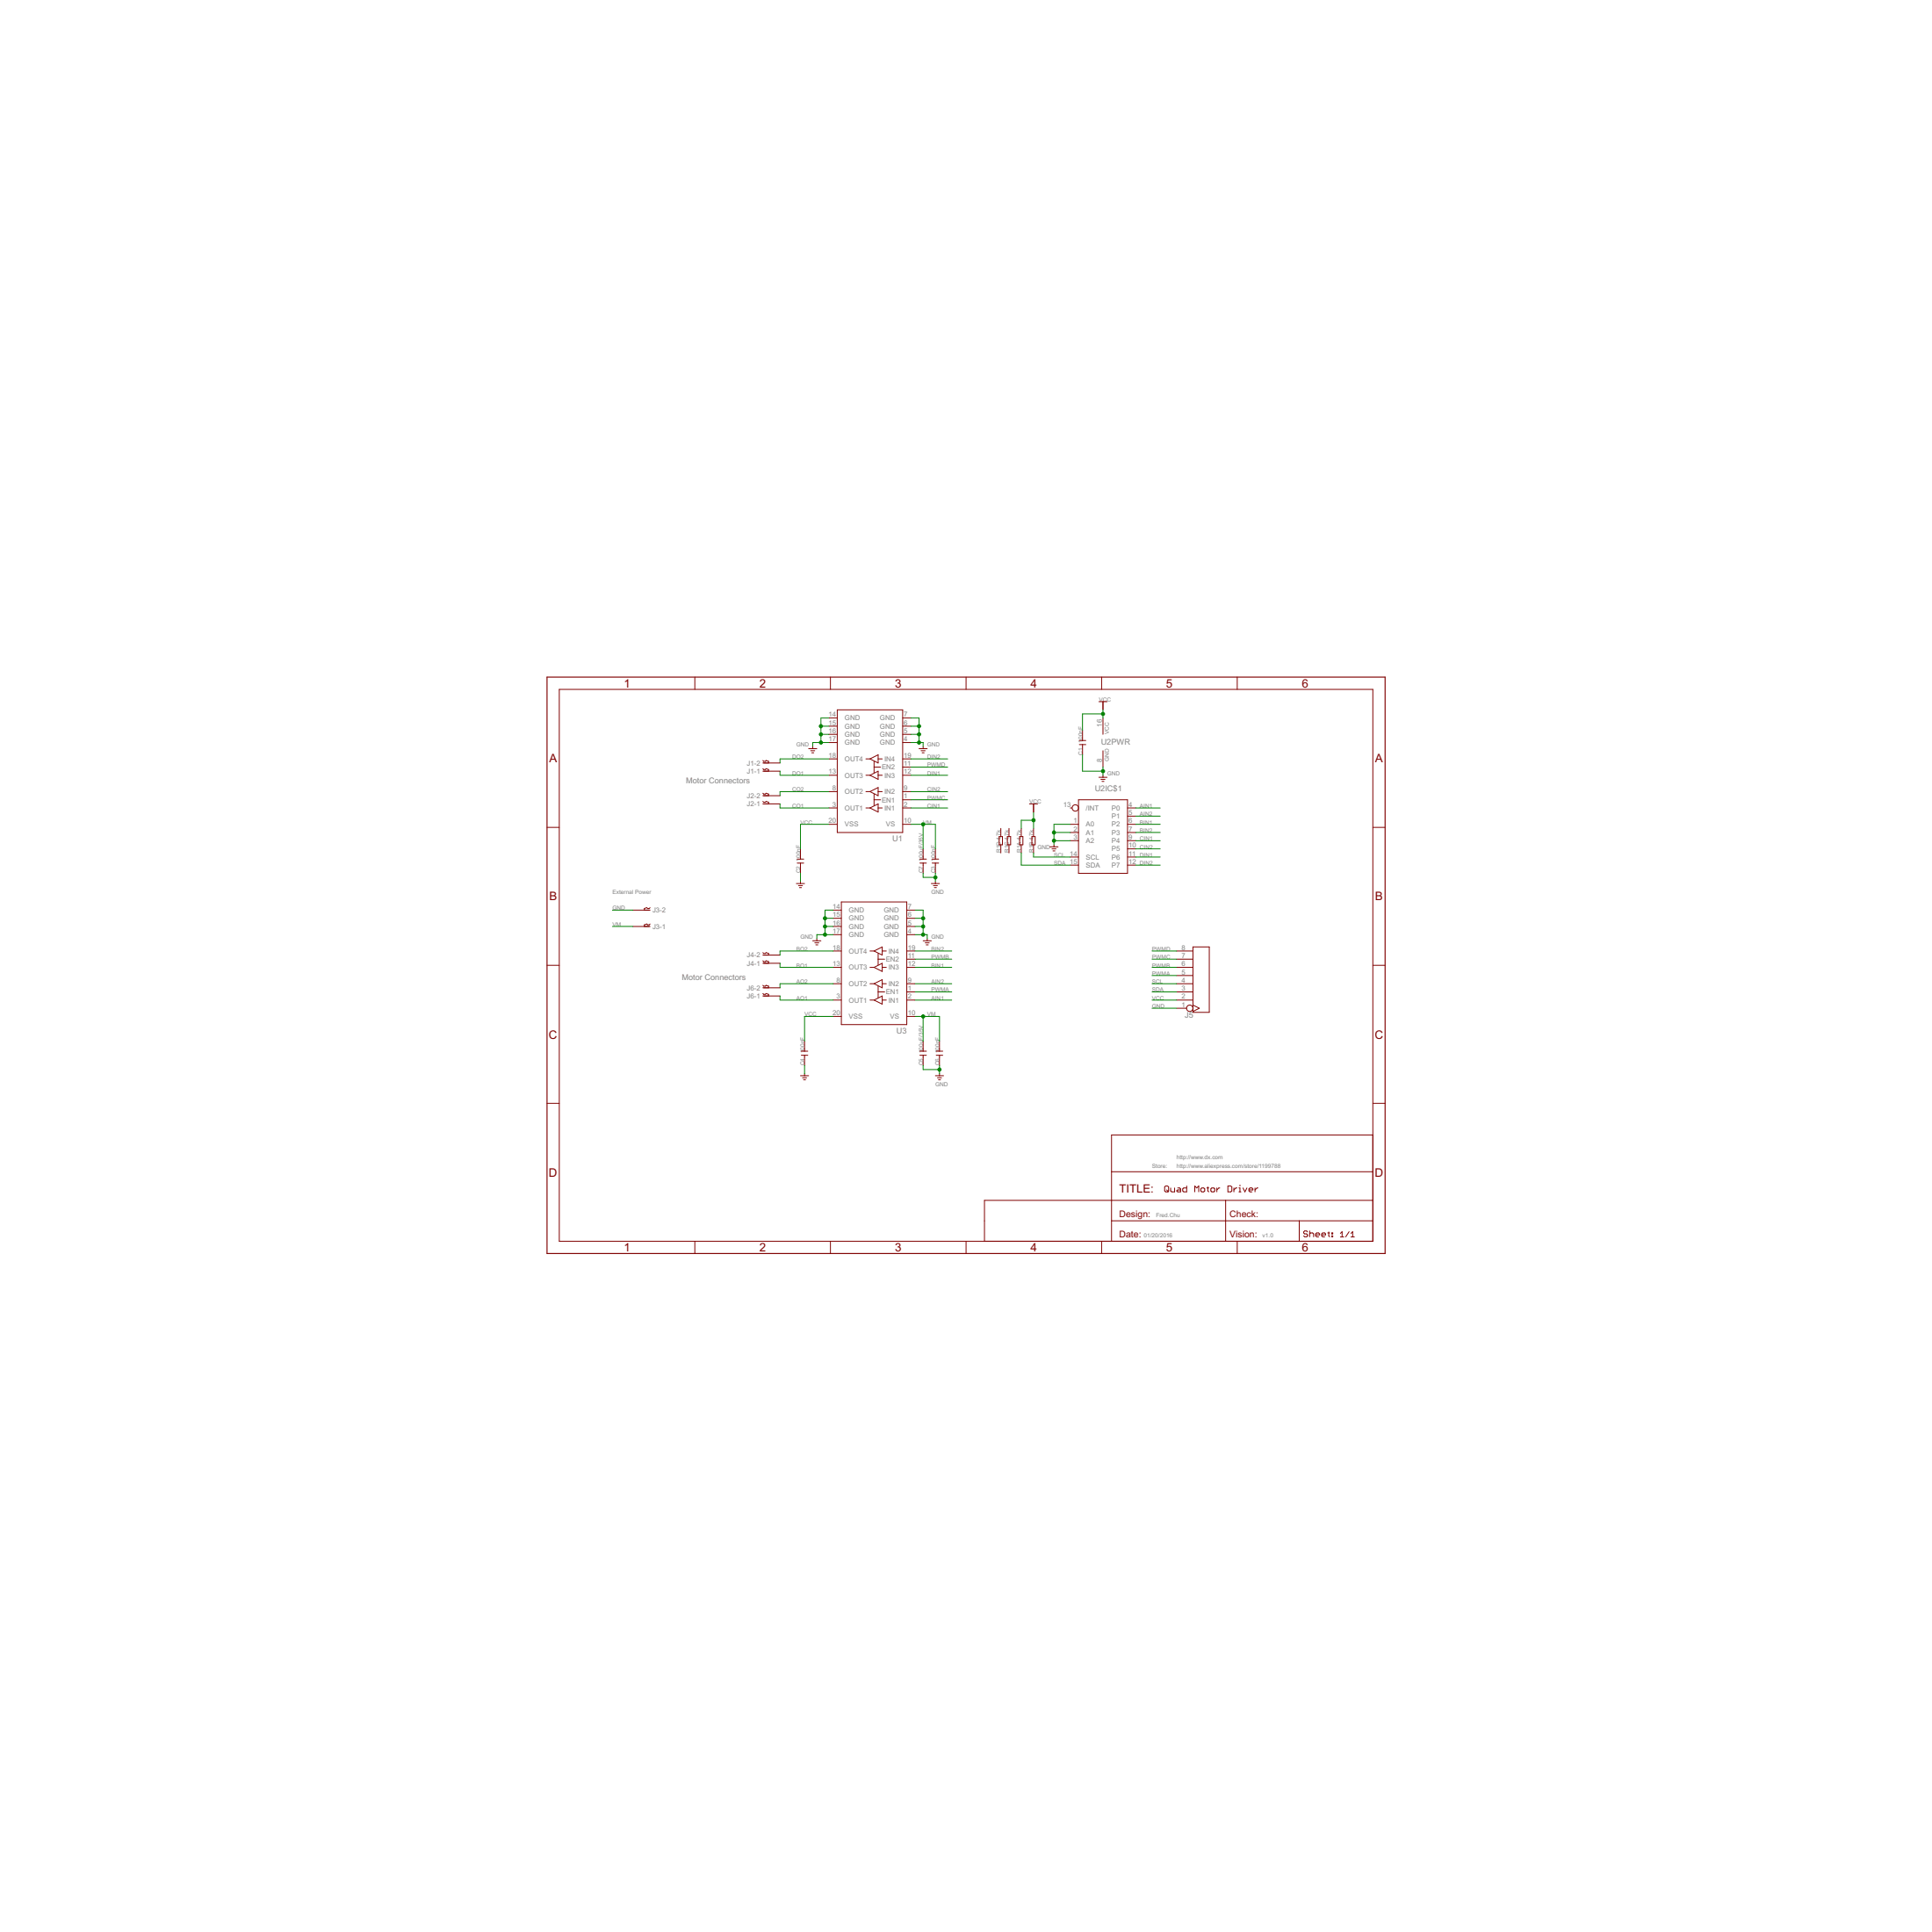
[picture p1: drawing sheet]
<svg xmlns="http://www.w3.org/2000/svg" width="600mm" height="600mm" viewBox="0 0 600 600" stroke-linecap="round" stroke-linejoin="round" font-family="sans-serif">
<g fill="none" stroke="#800000" stroke-width=".27">
<path d="M173.7 214.1h252.7v171.4h-252.7zM215.8 210.3v3.8M257.9 210.3v3.8M300.1 210.3v3.8M341.3 217.9h2.6M342.2 210.3v3.8M342.6 217.9v2.6M384.3 210.3v3.8M236.9 236.2l.3 .3h.5l.3-.3 .7 .3v.5M236.9 238.8l.3 .2h.5l.3-.2 .7 .2v.5M236.9 239.5h5.4M236.9 237h5.4"/>
<path d="M251.2 232.5h2.5M251.8 233.2h1.3M252.1 233.8h.7M252.4 231.9v.6M257.5 235.7h2.6M257.5 230.6h2.6M257.5 228.1h2.6M257.5 225.6h2.6M257.5 223h2.6M260.1 220.5h20.3v38.1h-20.3zM268.9 235.7h1.3M270.2 235.7l2.6-1.3v2.6z"/>
<path d="M271.5 238.3h2M271.5 236.5v3.5M272.8 235.7h1.2M280.4 235.7h2.5M280.4 238.3h2.5M280.4 230.6h2.5M280.4 228.1h2.5M280.4 225.6h2.5M280.4 223h2.5M285.5 232.5h2.5M286.1 233.2h1.3M286.4 233.8h.6"/>
<path d="M286.7 231.9v.6M335.2 231.3h2M335.2 230h2M336.2 226.8v3.2M336.2 231.3v3.1M342.6 223v5.1M342.6 233.2v5.1M169.9 257h3.8M236.9 249.7h5.4M236.9 246.4l.3 .2h.5l.3-.2 .7 .2v.5M236.9 248.9l.3 .3h.5l.3-.3 .7 .3v.5M236.9 247.1h5.4"/>
<path d="M257.5 240.8h2.6M257.5 251h2.6M257.5 245.9h2.6M257.5 256h2.6M268.9 240.8h1.3M268.9 251h1.3M268.9 245.9h1.3M270.2 240.8l2.6-1.3v2.6zM270.2 245.9l2.6-1.3v2.5zM270.2 251l2.6-1.3v2.5zM271.5 246.6v3.6M271.5 248.4h2"/>
<path d="M272.8 240.8h1.2M272.8 251h1.2M272.8 245.9h1.2M280.4 240.8h2.5M280.4 251h2.5M280.4 245.9h2.5M280.4 248.4h2.5M280.4 256h2.5M310.3 259.8h1.1v2.6h-1.1zM310.9 257.3v2.5M312.9 259.8h1v2.6h-1zM313.4 257.3v2.5"/>
<path d="M316.7 259.8h1v2.6h-1zM317.2 257.3v2.5M319.7 249.7h2.6M320.5 259.8h1v2.6h-1zM321 249.7v2.5M321 257.3v2.5M332.4 258.6h2.6M332.4 251h.6M332.4 256h2.6M335 248.4h15.2v22.9h-15.2zM341.3 241.4h2.6M341.9 242.1h1.3"/>
<path d="M342.3 242.7h.6M342.6 240.8v.6M350.2 258.6h2.5M350.2 251h2.5M350.2 256h2.5M350.2 253.5h2.5M426.4 257h3.8M247.4 274.4h2.5M247.6 268.1h2M247.6 266.8h2M248 275.1h1.3M248.3 275.7h.6"/>
<path d="M248.6 263.7v3.1M248.6 268.1v3.2M248.6 273.8v.6M285.7 268.1h2M285.7 266.8h2M286.7 263.7v3.1M286.7 268.1v3.2M289.3 274.4h2.5M289.5 268.1h2M289.5 266.8h2M289.9 275.1h1.3M290.2 275.7h.7"/>
<path d="M290.5 263.7v3.1M290.5 268.1v3.2M290.5 273.8v.6M310.9 262.4v2.5M313.4 262.4v2.5M317.2 262.4v2.5M321 262.4v2.5M326.1 263h2.5M326.7 263.7h1.3M327 264.3h.7M327.4 262.4v.6M332.4 261.1h2.6"/>
<path d="M332.4 266.2h2.6M332.4 268.7h2.6M350.2 261.1h2.5M350.2 266.2h2.5M350.2 268.7h2.5M350.2 263.7h2.5M169.9 299.8h3.8M196.6 287.8h5.3M196.6 282.7h5.3M201.9 281.9l-.2 .3h-.6l-.2-.3-.8 .3v.5M201.9 287l-.2 .3h-.6l-.2-.3-.8 .3v.5M236.9 295.9l.3 .2h.5l.3-.2 .7 .2v.6"/>
<path d="M236.9 298.4l.3 .3h.5l.3-.3 .7 .3v.5M236.9 299.2h5.4M236.9 296.7h5.4M252.4 292.2h2.6M253.1 292.8h1.2M253.4 293.5h.6M253.7 291.6v.6M258.8 295.4h2.5M258.8 290.3h2.5M258.8 287.8h2.5M258.8 285.2h2.5M258.8 282.7h2.5"/>
<path d="M261.3 280.1h20.3v38.1h-20.3zM270.2 295.4h1.3M271.5 295.4l2.5-1.3v2.6zM272.8 297.9h2M272.8 296.1v3.6M274 295.4h1.3M281.6 295.4h2.6M281.6 297.9h2.6M281.6 290.3h2.6M281.6 287.8h2.6M281.6 285.2h2.6M281.6 282.7h2.6"/>
<path d="M286.7 292.2h2.6M287.4 292.8h1.2M287.7 293.5h.6M288 291.6v.6M365.4 295.4h5.1M365.4 297.9h5.1M370.5 294.1h5.1v20.3h-5.1zM426.4 299.8h3.8M236.9 306l.3 .3h.5l.3-.3 .7 .3v.5M236.9 308.6l.3 .2h.5l.3-.2 .7 .2v.6M236.9 309.4h5.4M236.9 306.8h5.4"/>
<path d="M258.8 300.5h2.5M258.8 310.6h2.5M258.8 305.5h2.5M258.8 315.7h2.5M270.2 300.5h1.3M270.2 310.6h1.3M270.2 305.5h1.3M271.5 300.5l2.5-1.3v2.5zM271.5 305.5l2.5-1.2v2.5zM271.5 310.6l2.5-1.2v2.5zM272.8 306.3v3.6M272.8 308.1h2"/>
<path d="M274 300.5h1.3M274 310.6h1.3M274 305.5h1.3M281.6 300.5h2.6M281.6 310.6h2.6M281.6 305.5h2.6M281.6 308.1h2.6M281.6 315.7h2.6M365.4 300.5h5.1M365.4 310.6h5.1M365.4 305.5h5.1M365.4 308.1h5.1"/>
<path d="M365.4 303h5.1M365.4 313.2h3.2M370.5 312.2l2 1-2 1M248.6 334.1h2.6M248.9 327.8h2M248.9 326.5h2M249.3 334.8h1.2M249.6 335.4h.6M249.9 323.3v3.2M249.9 327.8v3.1M249.9 333.5v.6M285.7 327.8h2"/>
<path d="M285.7 326.5h2M286.7 323.3v3.2M286.7 327.8v3.1M290.5 334.1h2.6M290.8 327.8h2M290.8 326.5h2M291.2 334.8h1.2M291.5 335.4h.6M291.8 323.3v3.2M291.8 327.8v3.1M291.8 333.5v.6M169.9 342.7h3.8"/>
<path d="M426.4 352.5h-81.2v33M426.4 342.7h3.8M345.1 372.8h-39.3v12.7M345.2 379.2h81.2M345.2 372.8h81.2M345.2 363.9h81.2M362 368.4h.6l.4 .3v1.2l-.4 .3h-.6l-.3-.3v-1.2zM362.4 369.6l.6 .6M363.6 369v.9l.3 .3h.9v-1.2M365.8 369h.6l.3 .3v.9h-.9l-.3-.3 .3-.3h.9M368.6 368.4v1.8h-.9l-.4-.3v-.6l.4-.3h.9M371.1 370.2v-1.8l.6 .6 .6-.6v1.8"/>
<path d="M373 369.3l.3-.3h.6l.3 .3v.6l-.3 .3h-.6l-.3-.3zM374.8 369h.7M375.1 368.7v1.2l.4 .3M376.1 369.3l.3-.3h.6l.3 .3v.6l-.3 .3h-.6l-.3-.3zM378 369v1.2M378.9 369h-.3l-.6 .6M380.7 372.8v12.7M381.4 368.4h.9l.3 .3v1.2l-.3 .3h-.9zM383.2 369v1.2M384.2 369h-.3l-.7 .6M384.8 370.2h.6M384.8 369h.3v1.2"/>
<path d="M385.1 368.1v.3M386.1 369l.6 1.2 .6-1.2M387.9 369.6h1.2v-.3l-.2-.3h-.7l-.3 .3v.6l.3 .3h.7M389.8 369v1.2M390.7 369h-.3l-.6 .6M403.5 379.2v6.3M215.8 385.5v3.8M257.9 385.5v3.8M300.1 385.5v3.8M342.2 385.5v3.8M384.3 385.5v3.8M406.1 382.6l-.3-.3h-.6l-.3 .3v.3l.3 .3h.6l.3 .3v.4l-.3 .3h-.6l-.3-.3"/>
<path d="M406.8 382.3v1.9M406.8 383.2l.3-.3h.6l.3 .3v1M408.6 383.5h1.3l-.3-.6h-.6l-.4 .3v.7l.4 .3h.6M410.5 383.5h1.2l-.3-.6h-.6l-.3 .3v.7l.3 .3h.6M412.4 382.9h.6M412.7 382.6v1.3l.3 .3M413.6 383.9h.4v.3h-.4zM413.6 382.9h.4v.3h-.4zM416.3 383.1l.6-.5v1.6M416.3 384.2h1.1M419 382.6l-1 1.6M419.6 384.2h1.1"/>
<path d="M419.6 383.1l.5-.5v1.6"/>
<circle cx="334" cy="251" r=".99"/>
<circle cx="369.5" cy="313.2" r=".99"/>
</g>
<path d="M169.9 210.3h260.3v179h-260.3z" fill="none" stroke="#800000" stroke-width=".32"/>
<g fill="none" stroke="#008000" stroke-width=".27">
<path d="M242.3 239.5v1.3h15.2M255 225.6h2.5M255 228.1h2.5M257.5 230.6h-5.1v1.3M257.5 223h-2.5v7.6M257.5 235.7h-15.2v1.3M282.9 230.6h3.8v1.3M282.9 223h2.6v7.6M282.9 225.6h2.6M282.9 228.1h2.6M282.9 235.7h11.4M282.9 238.3h11.4"/>
<path d="M336.2 234.4v5.1h6.4M342.6 220.5v2.5M342.6 238.3v2.5M342.6 221.7h-6.4v5.1M242.3 249.7v1.3h15.2M257.5 256h-8.9v7.7M257.5 245.9h-15.2v1.2M282.9 256h7.6v7.7M282.9 251h11.4M282.9 245.9h11.4M282.9 240.8h11.4M282.9 248.4h11.4"/>
<path d="M286.7 256v7.7M321 252.2v5.1M321 254.8h-3.8v2.5M327.4 258.6h5M332.4 256h-5v6.4M352.7 256h7.7M352.7 258.6h7.7M352.7 253.5h7.7M352.7 251h7.7M248.6 271.3v2.5M286.7 271.3v1.2h3.8M290.5 271.3v2.5"/>
<path d="M317.2 264.9v3.8h15.2M321 264.9v1.3h11.4M327.4 261.1h5M352.7 261.1h7.7M352.7 268.7h7.7M352.7 266.2h7.7M352.7 263.7h7.7M190.2 282.7h6.4M190.2 287.8h6.4M242.3 299.2v1.3h16.5M256.2 285.2h2.6M256.2 287.8h2.6"/>
<path d="M258.8 290.3h-5.1v1.3M258.8 282.7h-2.6v7.6M258.8 295.4h-16.5v1.3M284.2 282.7h2.5v7.6M284.2 290.3h3.8v1.3M284.2 285.2h2.5M284.2 287.8h2.5M284.2 295.4h11.4M284.2 297.9h11.4M357.8 295.4h7.6M357.8 297.9h7.6M242.3 309.4v1.2h16.5"/>
<path d="M258.8 315.7h-8.9v7.6M258.8 305.5h-16.5v1.3M284.2 315.7h7.6v7.6M284.2 310.6h11.4M284.2 305.5h11.4M284.2 300.5h11.4M284.2 308.1h11.4M286.7 315.7v7.6M357.8 313.2h7.6M357.8 310.6h7.6M357.8 305.5h7.6M357.8 300.5h7.6"/>
<path d="M357.8 308.1h7.6M357.8 303h7.6M249.9 330.9v2.6M286.7 330.9v1.3h5.1M291.8 330.9v2.6"/>
</g>
<g fill="#008000" stroke="#008000" stroke-width=".27">
<circle cx="291.8" cy="332.2" r=".51"/>
<circle cx="256.2" cy="285.2" r=".51"/>
<circle cx="256.2" cy="287.8" r=".51"/>
<circle cx="256.2" cy="290.3" r=".51"/>
<circle cx="286.7" cy="285.2" r=".51"/>
<circle cx="286.7" cy="287.8" r=".51"/>
<circle cx="286.7" cy="290.3" r=".51"/>
<circle cx="290.5" cy="272.5" r=".51"/>
<circle cx="255" cy="225.6" r=".51"/>
<circle cx="255" cy="228.1" r=".51"/>
<circle cx="255" cy="230.6" r=".51"/>
<circle cx="285.5" cy="225.6" r=".51"/>
<circle cx="285.5" cy="228.1" r=".51"/>
<circle cx="285.5" cy="230.6" r=".51"/>
<circle cx="342.6" cy="239.5" r=".51"/>
<circle cx="327.4" cy="258.6" r=".51"/>
<circle cx="327.4" cy="261.1" r=".51"/>
<circle cx="286.7" cy="315.7" r=".51"/>
<circle cx="286.7" cy="256" r=".51"/>
<circle cx="342.6" cy="221.7" r=".51"/>
<circle cx="321" cy="254.8" r=".51"/>
</g>
<g font-size="4.1" fill="#800000">
<text x="193.8" y="213.5">1</text>
<text x="235.9" y="213.5">2</text>
<text x="278" y="213.5">3</text>
<text x="320.1" y="213.5">4</text>
<text x="362.2" y="213.5">5</text>
<text x="404.3" y="213.5">6</text>
<text x="170.6" y="236.8">A</text>
<text x="427.1" y="236.8">A</text>
<text x="170.6" y="279.7">B</text>
<text x="427.1" y="279.7">B</text>
<text x="170.5" y="322.5">C</text>
<text x="427" y="322.5">C</text>
<text x="170.5" y="365.4">D</text>
<text x="427" y="365.4">D</text>
<text x="193.8" y="388.7">1</text>
<text x="235.9" y="388.7">2</text>
<text x="278" y="388.7">3</text>
<text x="320.1" y="388.7">4</text>
<text x="362.2" y="388.7">5</text>
<text x="404.3" y="388.7">6</text>
</g>
<text font-size="4" fill="#800000" x="347.7" y="370.3">TITLE:</text>
<g font-size="3.2" fill="#800000">
<text x="347.7" y="377.9">Design:</text>
<text x="382" y="377.9">Check:</text>
<text x="347.7" y="384.3">Date:</text>
<text x="382" y="384.3">Vision:</text>
</g>
<g font-size="2.8" fill="#808080">
<text x="342" y="231.3">U2PWR</text>
<text x="213.1" y="243.3">Motor Connectors</text>
<text x="340.1" y="245.9">U2IC$1</text>
<text x="277.2" y="261.4">U1</text>
<text x="211.8" y="304.3">Motor Connectors</text>
<text x="368" y="316.2">J5</text>
<text x="278.4" y="321">U3</text>
</g>
<g font-size="2.4" fill="#808080">
<text x="257.3" y="222.7">14</text>
<text x="257.3" y="225.2">15</text>
<text x="257.3" y="227.7">16</text>
<text x="262.4" y="223.8">GND</text>
<text x="262.4" y="226.3">GND</text>
<text x="273.3" y="226.3">GND</text>
<text x="273.3" y="223.8">GND</text>
<text x="280.7" y="227.7">5</text>
<text x="280.7" y="225.2">6</text>
<text x="280.7" y="222.7">7</text>
<text x="342.2" y="225.8" transform="rotate(-90 342.2 225.8)">16</text>
<text x="257.3" y="230.3">17</text>
<text x="262.4" y="228.9">GND</text>
<text x="262.4" y="231.4">GND</text>
<text x="273.3" y="231.4">GND</text>
<text x="273.3" y="228.9">GND</text>
<text x="280.7" y="230.3">4</text>
<text x="232" y="237.7">J1-2</text>
<text x="257.3" y="235.4">18</text>
<text x="262.4" y="236.5">OUT4</text>
<text x="273.9" y="239">EN2</text>
<text x="274.7" y="236.5">IN4</text>
<text x="280.7" y="235.4">19</text>
<text x="280.7" y="237.9">11</text>
<text x="342.2" y="236.7" transform="rotate(-90 342.2 236.7)">8</text>
<text x="232" y="240.3">J1-1</text>
<text x="257.3" y="240.4">13</text>
<text x="258.5" y="245.5">8</text>
<text x="262.4" y="241.6">OUT3</text>
<text x="274.7" y="241.6">IN3</text>
<text x="280.7" y="245.5">9</text>
<text x="280.7" y="240.4">12</text>
<text x="232" y="250.4">J2-1</text>
<text x="232" y="247.9">J2-2</text>
<text x="258.5" y="250.6">3</text>
<text x="262.4" y="251.7">OUT1</text>
<text x="262.4" y="246.6">OUT2</text>
<text x="273.9" y="249.2">EN1</text>
<text x="274.7" y="251.7">IN1</text>
<text x="274.7" y="246.6">IN2</text>
<text x="280.7" y="248.1">1</text>
<text x="280.7" y="250.6">2</text>
<text x="330.3" y="250.6">13</text>
<text x="337.3" y="251.7">/INT</text>
<text x="345.3" y="251.7">P0</text>
<text x="350.6" y="250.6">4</text>
<text x="257.3" y="255.7">20</text>
<text x="262.4" y="256.8">VSS</text>
<text x="275.2" y="256.8">VS</text>
<text x="280.7" y="255.7">10</text>
<text x="333.4" y="255.7">1</text>
<text x="337.3" y="256.8">A0</text>
<text x="345.3" y="254.2">P1</text>
<text x="345.3" y="256.8">P2</text>
<text x="350.6" y="253.1">5</text>
<text x="350.6" y="255.7">6</text>
<text x="333.4" y="258.2">2</text>
<text x="333.4" y="260.7">3</text>
<text x="337.3" y="259.3">A1</text>
<text x="337.3" y="261.9">A2</text>
<text x="345.3" y="259.3">P3</text>
<text x="345.3" y="261.9">P4</text>
<text x="350.6" y="258.2">7</text>
<text x="350.6" y="260.7">9</text>
<text x="350.6" y="263.3">10</text>
<text x="332.2" y="265.8">14</text>
<text x="332.2" y="268.4">15</text>
<text x="337.3" y="266.9">SCL</text>
<text x="337.3" y="269.5">SDA</text>
<text x="345.3" y="264.4">P5</text>
<text x="345.3" y="266.9">P6</text>
<text x="345.3" y="269.5">P7</text>
<text x="350.6" y="265.8">11</text>
<text x="350.6" y="268.4">12</text>
<text x="202.7" y="283.4">J3-2</text>
<text x="258.6" y="282.3">14</text>
<text x="258.6" y="284.9">15</text>
<text x="258.6" y="287.4">16</text>
<text x="263.7" y="283.4">GND</text>
<text x="263.7" y="286">GND</text>
<text x="274.5" y="286">GND</text>
<text x="274.5" y="283.4">GND</text>
<text x="282" y="287.4">5</text>
<text x="282" y="284.9">6</text>
<text x="282" y="282.3">7</text>
<text x="202.7" y="288.5">J3-1</text>
<text x="258.6" y="290">17</text>
<text x="263.7" y="288.5">GND</text>
<text x="263.7" y="291.1">GND</text>
<text x="274.5" y="291.1">GND</text>
<text x="274.5" y="288.5">GND</text>
<text x="282" y="290">4</text>
<text x="232" y="300">J4-1</text>
<text x="232" y="297.4">J4-2</text>
<text x="258.6" y="295">18</text>
<text x="263.7" y="296.1">OUT4</text>
<text x="275.2" y="298.7">EN2</text>
<text x="276" y="296.1">IN4</text>
<text x="282" y="295">19</text>
<text x="282" y="297.6">11</text>
<text x="367" y="297.6">7</text>
<text x="367" y="295">8</text>
<text x="258.6" y="300.1">13</text>
<text x="259.8" y="305.2">8</text>
<text x="263.7" y="301.2">OUT3</text>
<text x="276" y="301.2">IN3</text>
<text x="282" y="305.2">9</text>
<text x="282" y="300.1">12</text>
<text x="367" y="305.2">4</text>
<text x="367" y="302.6">5</text>
<text x="367" y="300.1">6</text>
<text x="232" y="310.1">J6-1</text>
<text x="232" y="307.6">J6-2</text>
<text x="259.8" y="310.3">3</text>
<text x="263.7" y="311.4">OUT1</text>
<text x="263.7" y="306.3">OUT2</text>
<text x="275.2" y="308.8">EN1</text>
<text x="276" y="311.4">IN1</text>
<text x="276" y="306.3">IN2</text>
<text x="282" y="307.7">1</text>
<text x="282" y="310.3">2</text>
<text x="367" y="310.3">2</text>
<text x="367" y="307.7">3</text>
<text x="258.6" y="315.3">20</text>
<text x="263.7" y="316.5">VSS</text>
<text x="276.5" y="316.5">VS</text>
<text x="282" y="315.3">10</text>
<text x="367" y="312.8">1</text>
</g>
<g font-size="2" fill="#808080">
<text x="341.3" y="217.9">VCC</text>
<text x="247.4" y="231.9">GND</text>
<text x="288" y="231.9">GND</text>
<text x="336.2" y="230.6" transform="rotate(-90 336.2 230.6)">100nF</text>
<text x="344.5" y="228.1" transform="rotate(-90 344.5 228.1)">VCC</text>
<text x="246.1" y="235.7">DO2</text>
<text x="288" y="235.7">DIN2</text>
<text x="288" y="238.2">PWMD</text>
<text x="336.2" y="234.4" transform="rotate(-90 336.2 234.4)">C1</text>
<text x="344.5" y="236.5" transform="rotate(-90 344.5 236.5)">GND</text>
<text x="246.1" y="245.9">CO2</text>
<text x="246.1" y="240.8">DO1</text>
<text x="288" y="240.8">DIN1</text>
<text x="288" y="245.9">CIN2</text>
<text x="343.9" y="240.8">GND</text>
<text x="246.1" y="250.9">CO1</text>
<text x="288" y="248.4">PWMC</text>
<text x="288" y="250.9">CIN1</text>
<text x="319.7" y="249.7">VCC</text>
<text x="354" y="250.9">AIN1</text>
<text x="248.6" y="256">VCC</text>
<text x="286.7" y="256">VM</text>
<text x="354" y="256">BIN1</text>
<text x="354" y="253.5">AIN2</text>
<text x="322.3" y="263.6">GND</text>
<text x="354" y="258.6">BIN2</text>
<text x="354" y="263.6">CIN2</text>
<text x="354" y="261.1">CIN1</text>
<text x="248.6" y="267.5" transform="rotate(-90 248.6 267.5)">100nF</text>
<text x="286.7" y="267.5" transform="rotate(-90 286.7 267.5)">100uF/35V</text>
<text x="290.5" y="267.5" transform="rotate(-90 290.5 267.5)">100nF</text>
<text x="310.8" y="264.9" transform="rotate(-90 310.8 264.9)">R1D4.7k</text>
<text x="313.4" y="264.9" transform="rotate(-90 313.4 264.9)">R1C4.7k</text>
<text x="317.2" y="264.9" transform="rotate(-90 317.2 264.9)">R1A4.7k</text>
<text x="321" y="264.9" transform="rotate(-90 321 264.9)">R1B 4.7k</text>
<text x="327.4" y="268.7">SDA</text>
<text x="327.4" y="266.2">SCL</text>
<text x="354" y="268.7">DIN2</text>
<text x="354" y="266.2">DIN1</text>
<text x="248.6" y="271.3" transform="rotate(-90 248.6 271.3)">C2</text>
<text x="286.7" y="271.3" transform="rotate(-90 286.7 271.3)">C7</text>
<text x="290.5" y="271.3" transform="rotate(-90 290.5 271.3)">C3</text>
<text x="190.2" y="277.6">External Power</text>
<text x="289.3" y="277.6">GND</text>
<text x="190.2" y="282.7">GND</text>
<text x="190.2" y="287.8">VM</text>
<text x="248.6" y="291.6">GND</text>
<text x="289.3" y="291.6">GND</text>
<text x="247.4" y="295.4">BO2</text>
<text x="289.3" y="295.4">BIN2</text>
<text x="289.3" y="297.9">PWMB</text>
<text x="357.8" y="295.4">PWMD</text>
<text x="357.8" y="297.9">PWMC</text>
<text x="247.4" y="305.5">AO2</text>
<text x="247.4" y="300.5">BO1</text>
<text x="289.3" y="300.5">BIN1</text>
<text x="289.3" y="305.5">AIN2</text>
<text x="357.8" y="300.5">PWMB</text>
<text x="357.8" y="303">PWMA</text>
<text x="357.8" y="305.5">SCL</text>
<text x="247.4" y="310.6">AO1</text>
<text x="289.3" y="308.1">PWMA</text>
<text x="289.3" y="310.6">AIN1</text>
<text x="357.8" y="310.6">VCC</text>
<text x="357.8" y="308.1">SDA</text>
<text x="249.9" y="315.7">VCC</text>
<text x="288" y="315.7">VM</text>
<text x="357.8" y="313.2">GND</text>
<text x="249.9" y="327.1" transform="rotate(-90 249.9 327.1)">100nF</text>
<text x="286.7" y="327.1" transform="rotate(-90 286.7 327.1)">100uF/35V</text>
<text x="291.8" y="327.1" transform="rotate(-90 291.8 327.1)">100nF</text>
<text x="249.9" y="330.9" transform="rotate(-90 249.9 330.9)">C4</text>
<text x="286.7" y="330.9" transform="rotate(-90 286.7 330.9)">C5</text>
<text x="291.8" y="330.9" transform="rotate(-90 291.8 330.9)">C6</text>
<text x="290.5" y="337.3">GND</text>
<text x="357.8" y="362.7">Store:</text>
<text x="365.4" y="362.7">http://www.aliexpress.com/store/1199788</text>
<text x="365.4" y="360.1">http://www.dx.com</text>
<text x="359.1" y="377.9">Fred.Chu</text>
<text x="355.3" y="384.3">01/20/2016</text>
<text x="392.1" y="384.3">v1.0</text>
</g>
</svg>
